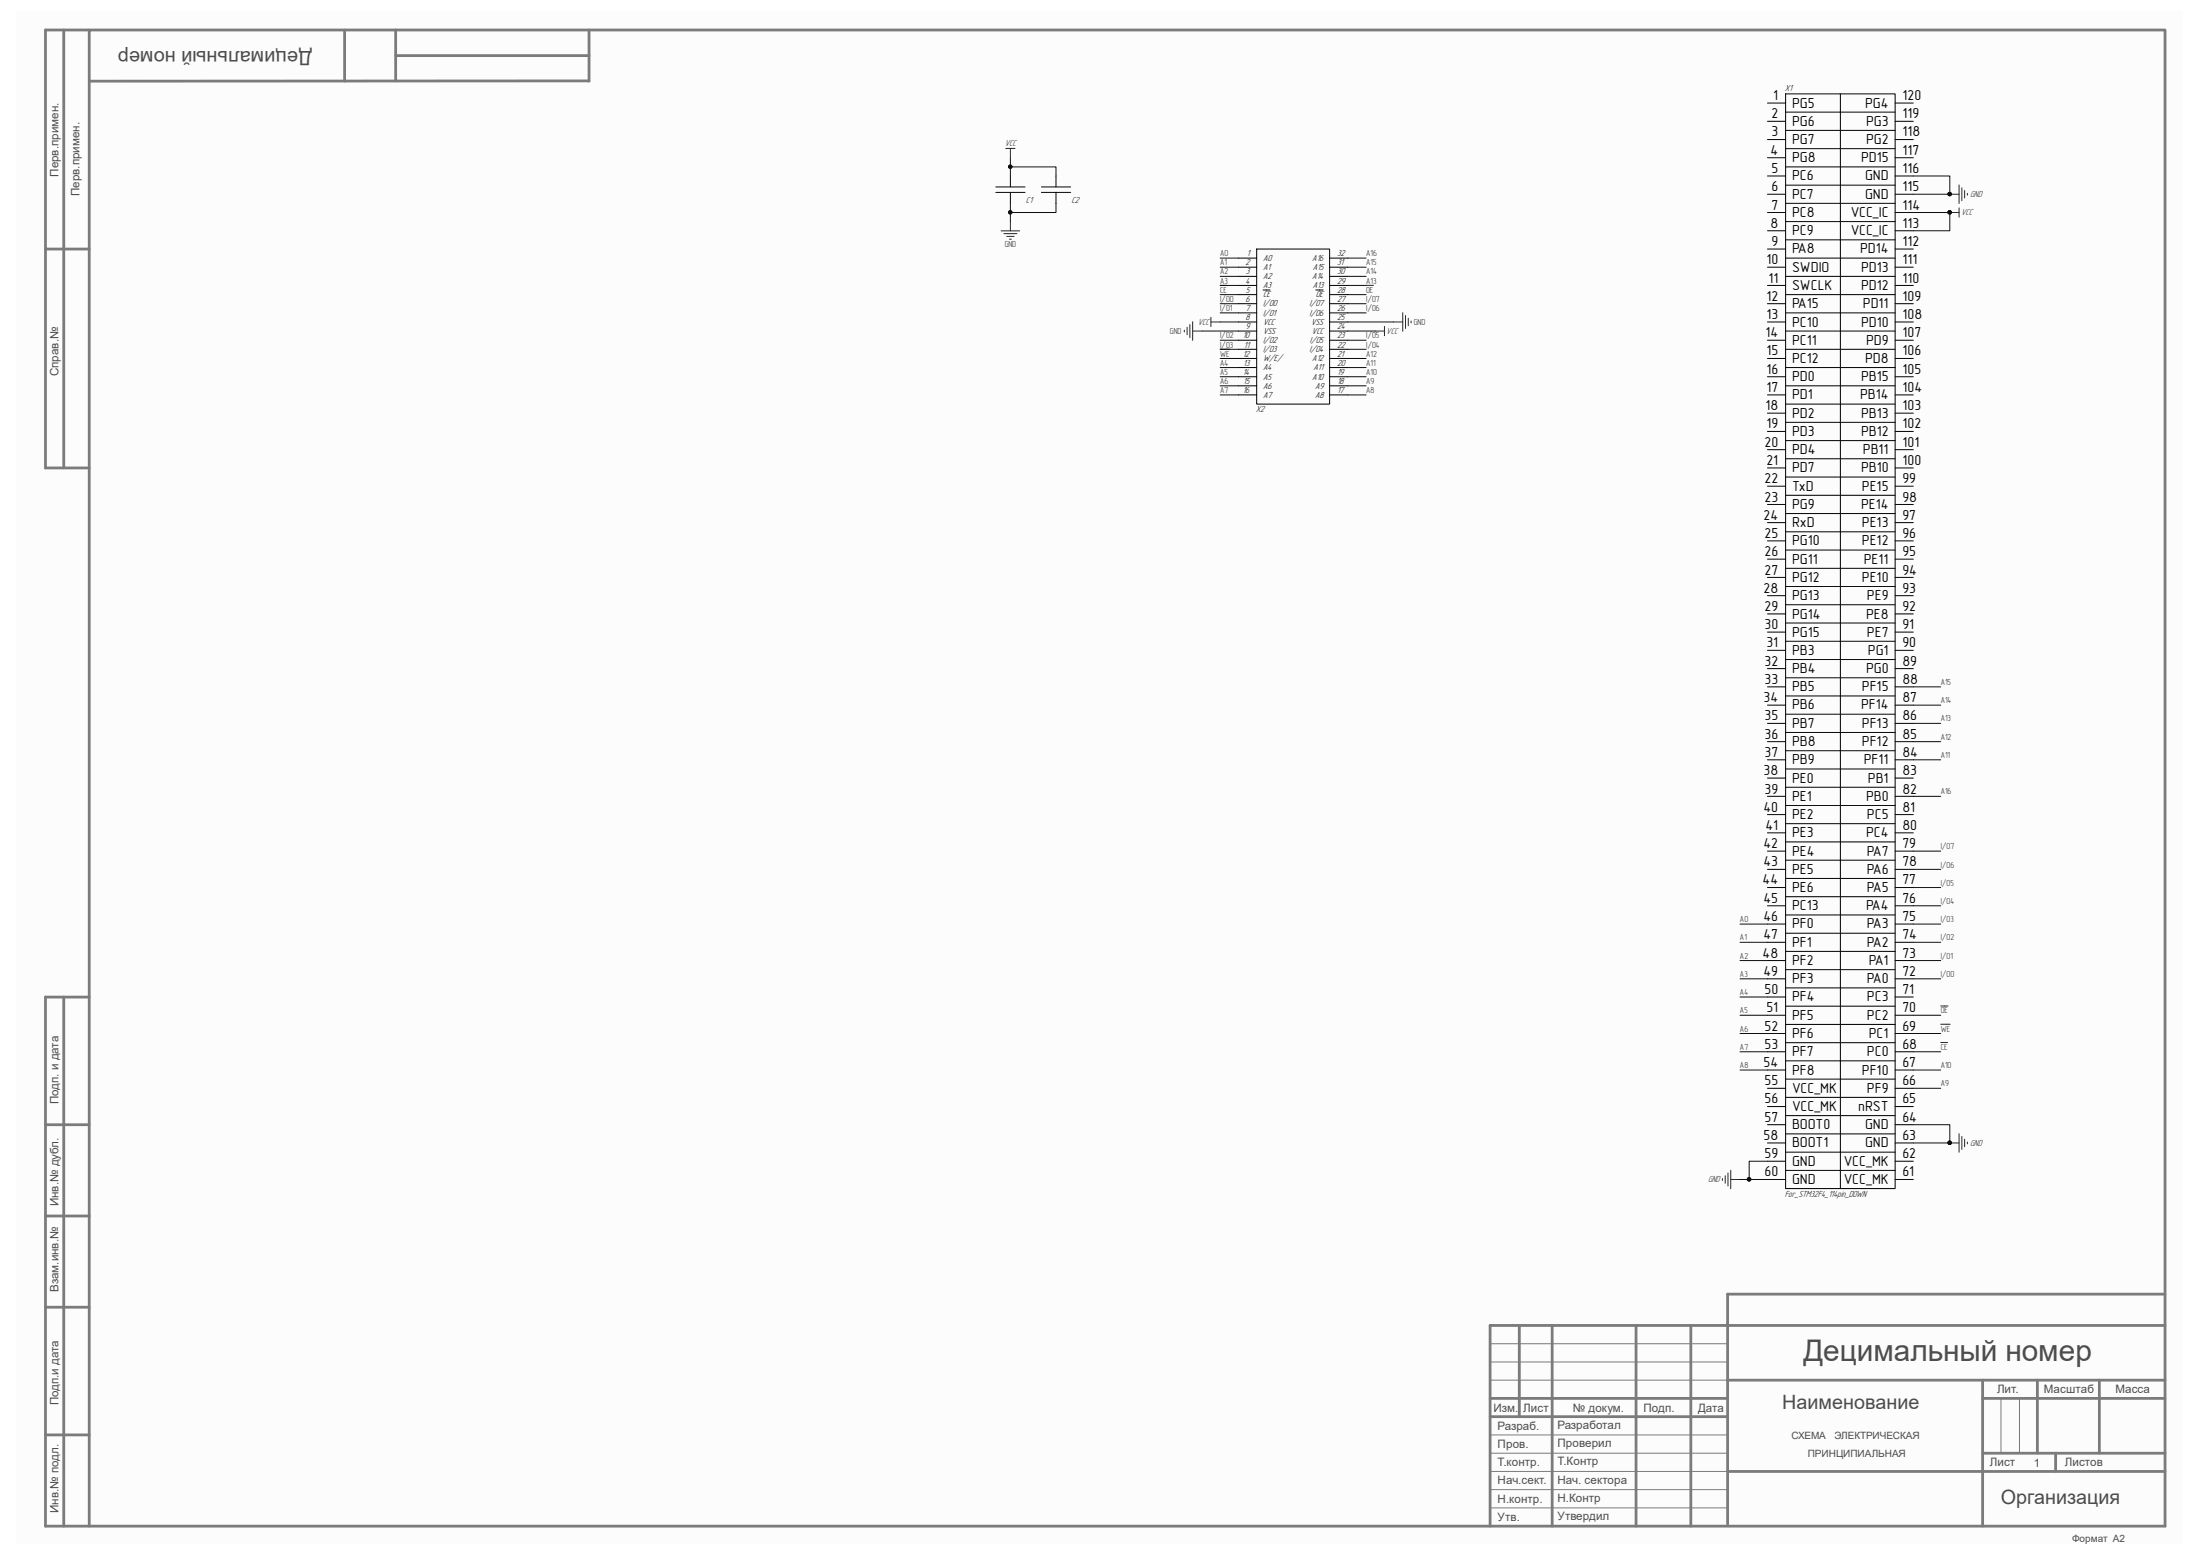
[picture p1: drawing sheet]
<svg xmlns="http://www.w3.org/2000/svg" width="297mm" height="210mm" viewBox="0 0 297 210" stroke-linecap="round" stroke-linejoin="round" font-family="sans-serif">
<path d="M2.2 1.6h292.5v206.8h-292.5z" fill="#fcfcfc"/>
<g fill="none" stroke="#7b7b7b" stroke-width=".38">
<path d="M8.6 4.1v59.1M12 4.1h-5.9v59.1h5.9M46.5 4.1v6.9M53.4 4v6.9M53.4 7.5h26.1M79.5 10.9l-67.5 .1M79.5 4.1v6.9M6.1 33.6h5.9M8.6 134.6v71.4M12 134.6h-5.9v71.4h286.2v-201.9h-280.3v201.9M6.1 151.8h5.9M6.1 176.4h5.9"/>
<path d="M6.1 164.1h5.9M205.1 178.9v12.3M209.6 178.9v27.1M220.9 178.9v27.1M228.3 178.9v27.1M292.3 174.7h-59.1v31M292.3 178.9h-91.1v27.1M6.1 193.7h5.9M201.2 191.2h32M201.2 188.7h32M233.2 198.6h59.1M233.2 186.3h59.1"/>
<path d="M267.7 186.3v19.7M267.7 188.7h24.6M267.7 196.1h24.6M275.1 186.3v9.8M277.5 196.1v2.5M283.4 186.3v9.8"/>
</g>
<path d="M201.2 196.1h32M201.2 198.6h32M201.2 193.7h32M201.2 186.3h32M201.2 181.4h32M201.2 183.8h32M270.1 188.7v7.4M272.6 188.7v7.4M201.2 203.5h32M201.2 201.1h32" fill="none" stroke="#7b7b7b" stroke-width=".14"/>
<g fill="none" stroke="#000" stroke-width=".14">
<path d="M238.6 13.9h2.5M238.6 16.4h2.5M238.6 18.8h2.5M241.1 12.7h14.8v147.7h-14.8zM241.1 15.1h14.8M241.1 17.6h14.8M248.5 12.7v147.7M255.9 13.9h2.4M255.9 16.4h2.4M255.9 18.8h2.4M134.4 26h4M134.4 25.2h4"/>
<path d="M136.4 23.8v1.4M136.4 26v1.4M140.6 26h3.9M140.6 25.2h3.9M142.6 23.8v1.4M142.6 26v1.4M167.2 36.1h2.5M167.2 38.5h2.5M167.2 34.8h2.5M167.2 37.3h2.5M167.2 39.8h2.5M169.7 33.6h9.8v20.9h-9.8z"/>
<path d="M170.5 39.1h1M177.6 39.1h1M179.5 36.1h2.5M179.5 38.5h2.5M179.5 34.8h2.5M179.5 37.3h2.5M179.5 39.8h2.5M238.6 21.3h2.5M238.6 23.8h2.5M238.6 26.2h2.5M238.6 28.7h2.5M238.6 31.1h2.5"/>
<path d="M238.6 33.6h2.5M238.6 36.1h2.5M238.6 38.5h2.5M241.1 20.1h14.8M241.1 22.5h14.8M241.1 25h14.8M241.1 27.4h14.8M241.1 29.9h14.8M241.1 32.4h14.8M241.1 34.8h14.8M241.1 37.3h14.8M241.1 39.8h14.8"/>
<path d="M255.9 21.3h2.4M255.9 23.8h2.4M255.9 26.2h2.4M255.9 28.7h2.4M255.9 31.1h2.4M255.9 33.6h2.4M255.9 36.1h2.4M255.9 38.5h2.4M167.2 41h2.5M167.2 43.5h2.5M167.2 45.9h2.5M167.2 48.4h2.5"/>
<path d="M167.2 50.9h2.5M167.2 53.3h2.5M167.2 42.2h2.5M167.2 44.7h2.5M167.2 47.1h2.5M167.2 49.6h2.5M167.2 52.1h2.5M179.5 41h2.5M179.5 43.5h2.5M179.5 45.9h2.5M179.5 48.4h2.5M179.5 50.9h2.5"/>
<path d="M179.5 53.3h2.5M179.5 42.2h2.5M179.5 44.7h2.5M179.5 47.1h2.5M179.5 49.6h2.5M179.5 52.1h2.5M238.6 41h2.5M238.6 43.5h2.5M238.6 45.9h2.5M238.6 48.4h2.5M238.6 50.9h2.5M238.6 53.3h2.5"/>
<path d="M238.6 55.8h2.5M238.6 58.2h2.5M241.1 42.2h14.8M241.1 44.7h14.8M241.1 47.1h14.8M241.1 49.6h14.8M241.1 52.1h14.8M241.1 54.5h14.8M241.1 57h14.8M241.1 59.5h14.8M255.9 41h2.4M255.9 43.5h2.4"/>
<path d="M255.9 45.9h2.4M255.9 48.4h2.4M255.9 50.9h2.4M255.9 53.3h2.4M255.9 55.8h2.4M255.9 58.2h2.4M238.6 60.7h2.5M238.6 63.2h2.5M238.6 65.6h2.5M238.6 68.1h2.5M238.6 70.5h2.5M238.6 73h2.5"/>
<path d="M238.6 75.5h2.5M238.6 77.9h2.5M241.1 61.9h14.8M241.1 64.4h14.8M241.1 66.8h14.8M241.1 69.3h14.8M241.1 71.8h14.8M241.1 74.2h14.8M241.1 76.7h14.8M241.1 79.2h14.8M255.9 60.7h2.4M255.9 63.2h2.4"/>
<path d="M255.9 65.6h2.4M255.9 68.1h2.4M255.9 70.5h2.4M255.9 73h2.4M255.9 75.5h2.4M255.9 77.9h2.4M238.6 80.4h2.5M238.6 82.9h2.5M238.6 85.3h2.5M238.6 87.8h2.5M238.6 90.2h2.5M238.6 92.7h2.5"/>
<path d="M238.6 95.2h2.5M238.6 97.6h2.5M241.1 81.6h14.8M241.1 84.1h14.8M241.1 86.6h14.8M241.1 89h14.8M241.1 91.5h14.8M241.1 93.9h14.8M241.1 96.4h14.8M241.1 98.9h14.8M255.9 80.4h2.4M255.9 82.9h2.4"/>
<path d="M255.9 85.3h2.4M255.9 87.8h2.4M255.9 90.2h2.4M255.9 92.7h2.4M255.9 95.2h2.4M255.9 97.6h2.4M238.6 100.1h2.5M238.6 102.6h2.5M238.6 105h2.5M238.6 107.5h2.5M238.6 109.9h2.5M238.6 112.4h2.5"/>
<path d="M238.6 114.9h2.5M238.6 117.3h2.5M238.6 119.8h2.5M241.1 101.3h14.8M241.1 103.8h14.8M241.1 106.3h14.8M241.1 108.7h14.8M241.1 111.2h14.8M241.1 113.6h14.8M241.1 116.1h14.8M241.1 118.6h14.8M255.9 100.1h2.4"/>
<path d="M255.9 102.6h2.4M255.9 105h2.4M255.9 107.5h2.4M255.9 109.9h2.4M255.9 112.4h2.4M255.9 114.9h2.4M255.9 117.3h2.4M255.9 119.8h2.4M238.6 122.3h2.5M238.6 124.7h2.5M238.6 127.2h2.5M238.6 129.6h2.5"/>
<path d="M238.6 132.1h2.5M238.6 134.6h2.5M238.6 137h2.5M238.6 139.5h2.5M241.1 121h14.8M241.1 123.5h14.8M241.1 126h14.8M241.1 128.4h14.8M241.1 130.9h14.8M241.1 133.3h14.8M241.1 135.8h14.8M241.1 138.3h14.8"/>
<path d="M255.9 122.3h2.4M255.9 124.7h2.4M255.9 127.2h2.4M255.9 129.6h2.4M255.9 132.1h2.4M255.9 134.6h2.4M255.9 137h2.4M255.9 139.5h2.4M238.6 142h2.5M238.6 144.4h2.5M238.6 146.9h2.5M238.6 149.4h2.5"/>
<path d="M238.6 151.8h2.5M238.6 154.3h2.5M238.6 156.7h2.5M238.6 159.2h2.5M241.1 140.7h14.8M241.1 143.2h14.8M241.1 145.7h14.8M241.1 148.1h14.8M241.1 150.6h14.8M241.1 153h14.8M241.1 155.5h14.8M241.1 158h14.8"/>
<path d="M255.9 142h2.4M255.9 144.4h2.4M255.9 146.9h2.4M255.9 149.4h2.4M255.9 151.8h2.4M255.9 154.3h2.4M255.9 156.7h2.4M255.9 159.2h2.4"/>
</g>
<g fill="none" stroke="#262626" stroke-width=".14">
<path d="M135.2 31.2h2.5M135.5 31.5h1.8M135.8 20h1.2M135.9 31.9h1M136.3 32.3h.2M136.4 20v1.3M136.4 29.9v1.3M164.7 38.5h1M184.4 38.5h1M263.2 28.7h1.3M263.2 26.2h1.3M264.5 25v2.5"/>
<path d="M264.5 28.1v1.2M264.9 25.3v1.8M265.2 25.7v1M265.6 26.1v.2M159.9 44.6v.2M160.3 44.2v1M160.6 43.8v1.8M161 44.7h1.3M161 43.4v2.5M163.5 42.8v1.3M163.5 43.5h1.2M164.7 47.1h1.3"/>
<path d="M185.7 44.7h1.2M186.9 44.1v1.2M188.1 43.5h1.3M189.4 42.2v2.5M189.8 42.6v1.7M190.1 43v1M190.5 43.3v.3M262 138.2h1.3M262 135.8h1M232.5 159.1v.2M232.9 158.7v1M233.3 158.3v1.8"/>
<path d="M233.7 157.9v2.5M233.7 159.2h1.2M262 140.7h.9M263.2 154.3h1.3M264.5 153v2.5M264.9 153.4v1.7M265.2 153.8v1M265.6 154.1v.3"/>
</g>
<g fill="#0e0e0e" stroke="#0e0e0e" stroke-width=".14">
<circle cx="263.2" cy="28.7" r=".23"/>
<circle cx="263.2" cy="26.2" r=".23"/>
<circle cx="263.2" cy="154.2" r=".23"/>
<circle cx="236.1" cy="159.2" r=".23"/>
<circle cx="136.4" cy="28.7" r=".23"/>
<circle cx="136.4" cy="22.5" r=".23"/>
</g>
<g fill="none" stroke="#0e0e0e" stroke-width=".14">
<path d="M136.4 27.4v1.3h6.2v-1.3M136.4 21.3v1.2h6.2v1.3M136.4 22.5v1.3M136.4 28.7v1.2M164.7 34.8h2.5M164.7 36.1h2.5M164.7 37.3h2.5M164.7 38.5h2.5M164.7 39.8h2.5M182 34.8h2.4M182 36.1h2.4M182 37.3h2.4"/>
<path d="M182 38.5h2.4M182 39.8h2.4M258.3 23.8h4.9v2.4h-4.9M258.3 28.7h4.9v2.4h-4.9M162.3 44.7h4.9M164.7 43.5h2.5M164.7 41h2.5M164.7 42.2h2.5M164.7 45.9h2.5M164.7 47.1h2.5M164.7 48.4h2.5M164.7 49.6h2.5"/>
<path d="M164.7 50.9h2.5M164.7 52.1h2.5M164.7 53.3h2.5M182 43.5h6.1M182 44.7h3.7M182 41h2.4M182 42.2h2.4M182 45.9h2.4M182 47.1h2.4M182 48.4h2.4M182 49.6h2.4M182 50.9h2.4"/>
<path d="M182 52.1h2.4M182 53.3h2.4M258.3 97.6h3.7M258.3 95.2h3.7M258.3 92.7h3.7M258.3 102.6h3.7M258.3 100.1h3.7M258.3 119.8h3.7M258.3 117.3h3.7M258.3 114.9h3.7M258.3 107.5h3.7M234.9 124.7h3.7"/>
<path d="M234.9 127.2h3.7M234.9 129.6h3.7M234.9 132.1h3.7M234.9 134.6h3.7M234.9 137h3.7M234.9 139.5h3.7M258.3 124.7h3.7M258.3 127.2h3.7M258.3 129.6h3.7M258.3 132.1h3.7M258.3 137h3.7M258.3 139.5h3.7"/>
<path d="M258.3 122.3h3.7M234.9 159.2h3.7M234.9 142h3.7M234.9 144.4h3.7M238.6 156.7h-2.5v2.5M258.3 151.8h4.9v2.5h-4.9M258.3 142h3.7M258.3 144.4h3.7M258.3 146.9h3.7"/>
</g>
<text font-size="4" fill="#4c4c4c" x="243.5" y="183.7">Децимальный номер</text>
<g font-size="2.7" fill="#4c4c4c">
<text x="42.1" y="6.9" transform="rotate(-180 42.1 6.9)">Децимальный номер</text>
<text x="240.6" y="190.2">Наименование</text>
<text x="270.1" y="202.9">Организация</text>
</g>
<g font-size="1.9">
<text x="239.1" y="16">2</text>
<text x="239.4" y="13.5">1</text>
<text x="241.9" y="14.5">PG5</text>
<text x="241.9" y="17">PG6</text>
<text x="251.8" y="14.5">PG4</text>
<text x="251.9" y="17">PG3</text>
<text x="256.8" y="16">119</text>
<text x="256.8" y="13.5">120</text>
<text x="239" y="20.9">4</text>
<text x="239.1" y="18.4">3</text>
<text x="239.1" y="23.4">5</text>
<text x="241.9" y="19.4">PG7</text>
<text x="241.9" y="21.9">PG8</text>
<text x="251.2" y="21.9">PD15</text>
<text x="251.9" y="19.4">PG2</text>
<text x="256.8" y="23.4">116</text>
<text x="256.8" y="20.9">117</text>
<text x="256.8" y="18.4">118</text>
<text x="239.1" y="25.8">6</text>
<text x="239.1" y="28.3">7</text>
<text x="241.9" y="24.3">PC6</text>
<text x="241.9" y="26.8">PC7</text>
<text x="241.9" y="29.3">PC8</text>
<text x="249.9" y="29.3">VCC_IC</text>
<text x="251.8" y="26.8">GND</text>
<text x="251.8" y="24.3">GND</text>
<text x="256.8" y="28.3">114</text>
<text x="256.8" y="25.8">115</text>
<text x="238.5" y="35.7">10</text>
<text x="239" y="30.7">8</text>
<text x="239.1" y="33.2">9</text>
<text x="241.9" y="31.8">PC9</text>
<text x="241.9" y="34.2">PA8</text>
<text x="249.9" y="31.8">VCC_IC</text>
<text x="251.1" y="34.2">PD14</text>
<text x="256.8" y="35.7">111</text>
<text x="256.8" y="33.2">112</text>
<text x="256.8" y="30.7">113</text>
<text x="238.5" y="40.6">12</text>
<text x="238.8" y="38.1">11</text>
<text x="241.9" y="36.7">SWDIO</text>
<text x="241.9" y="39.1">SWCLK</text>
<text x="241.9" y="41.6">PA15</text>
<text x="251.2" y="39.1">PD12</text>
<text x="251.2" y="36.7">PD13</text>
<text x="251.5" y="41.6">PD11</text>
<text x="256.8" y="40.6">109</text>
<text x="256.8" y="38.1">110</text>
<text x="238.3" y="45.5">14</text>
<text x="238.5" y="43.1">13</text>
<text x="238.5" y="48">15</text>
<text x="241.9" y="44.1">PC10</text>
<text x="241.9" y="46.5">PC11</text>
<text x="251.2" y="44.1">PD10</text>
<text x="251.9" y="46.5">PD9</text>
<text x="256.8" y="48">106</text>
<text x="256.8" y="45.5">107</text>
<text x="256.8" y="43.1">108</text>
<text x="238.5" y="50.5">16</text>
<text x="238.5" y="52.9">17</text>
<text x="241.9" y="49">PC12</text>
<text x="241.9" y="51.4">PD0</text>
<text x="241.9" y="53.9">PD1</text>
<text x="251.1" y="53.9">PB14</text>
<text x="251.2" y="51.4">PB15</text>
<text x="251.8" y="49">PD8</text>
<text x="256.8" y="52.9">104</text>
<text x="256.8" y="50.5">105</text>
<text x="238.3" y="55.4">18</text>
<text x="238.5" y="57.8">19</text>
<text x="241.9" y="56.4">PD2</text>
<text x="241.9" y="58.8">PD3</text>
<text x="251.2" y="58.8">PB12</text>
<text x="251.2" y="56.4">PB13</text>
<text x="256.8" y="57.8">102</text>
<text x="256.8" y="55.4">103</text>
<text x="238.2" y="60.3">20</text>
<text x="238.2" y="65.2">22</text>
<text x="238.5" y="62.7">21</text>
<text x="241.9" y="61.3">PD4</text>
<text x="241.9" y="63.8">PD7</text>
<text x="251.2" y="63.8">PB10</text>
<text x="251.5" y="61.3">PB11</text>
<text x="256.8" y="65.2">99</text>
<text x="256.8" y="62.7">100</text>
<text x="256.8" y="60.3">101</text>
<text x="238.1" y="70.1">24</text>
<text x="238.2" y="67.7">23</text>
<text x="241.9" y="66.2">TxD</text>
<text x="241.9" y="68.7">PG9</text>
<text x="241.9" y="71.2">RxD</text>
<text x="251.2" y="68.7">PE14</text>
<text x="251.4" y="71.2">PE13</text>
<text x="251.4" y="66.2">PE15</text>
<text x="256.8" y="70.1">97</text>
<text x="256.8" y="67.7">98</text>
<text x="238.2" y="72.6">25</text>
<text x="238.2" y="75.1">26</text>
<text x="238.2" y="77.6">27</text>
<text x="241.9" y="73.6">PG10</text>
<text x="241.9" y="76.1">PG11</text>
<text x="251.4" y="73.6">PE12</text>
<text x="251.6" y="76.1">PE11</text>
<text x="256.8" y="77.6">94</text>
<text x="256.8" y="75.1">95</text>
<text x="256.8" y="72.6">96</text>
<text x="238.1" y="80">28</text>
<text x="238.2" y="82.5">29</text>
<text x="241.9" y="78.5">PG12</text>
<text x="241.9" y="81">PG13</text>
<text x="241.9" y="83.5">PG14</text>
<text x="251.4" y="78.5">PE10</text>
<text x="251.9" y="83.5">PE8</text>
<text x="252.1" y="81">PE9</text>
<text x="256.8" y="82.5">92</text>
<text x="256.8" y="80">93</text>
<text x="238.2" y="84.9">30</text>
<text x="238.2" y="89.8">32</text>
<text x="238.5" y="87.4">31</text>
<text x="241.9" y="85.9">PG15</text>
<text x="241.9" y="88.4">PB3</text>
<text x="252.1" y="85.9">PE7</text>
<text x="252.2" y="88.4">PG1</text>
<text x="256.8" y="89.8">89</text>
<text x="256.8" y="87.4">90</text>
<text x="256.8" y="84.9">91</text>
<text x="238.1" y="94.8">34</text>
<text x="238.2" y="92.3">33</text>
<text x="241.9" y="90.8">PB4</text>
<text x="241.9" y="93.3">PB5</text>
<text x="241.9" y="95.8">PB6</text>
<text x="251.2" y="95.8">PF14</text>
<text x="251.4" y="93.3">PF15</text>
<text x="251.9" y="90.8">PG0</text>
<text x="256.8" y="94.8">87</text>
<text x="256.8" y="92.3">88</text>
<text x="238.2" y="97.2">35</text>
<text x="238.2" y="99.7">36</text>
<text x="241.9" y="98.3">PB7</text>
<text x="241.9" y="100.7">PB8</text>
<text x="251.4" y="100.7">PF12</text>
<text x="251.4" y="98.3">PF13</text>
<text x="256.8" y="99.7">85</text>
<text x="256.8" y="97.2">86</text>
<text x="238.1" y="104.6">38</text>
<text x="238.2" y="102.2">37</text>
<text x="238.2" y="107.1">39</text>
<text x="241.9" y="103.2">PB9</text>
<text x="241.9" y="105.6">PE0</text>
<text x="251.6" y="103.2">PF11</text>
<text x="252.2" y="105.6">PB1</text>
<text x="256.8" y="107.1">82</text>
<text x="256.8" y="104.6">83</text>
<text x="256.8" y="102.2">84</text>
<text x="238.1" y="109.6">40</text>
<text x="238.3" y="112">41</text>
<text x="241.9" y="108.1">PE1</text>
<text x="241.9" y="110.5">PE2</text>
<text x="241.9" y="113">PE3</text>
<text x="251.9" y="113">PC4</text>
<text x="251.9" y="108.1">PB0</text>
<text x="252.1" y="110.5">PC5</text>
<text x="256.8" y="112">80</text>
<text x="256.8" y="109.6">81</text>
<text x="238" y="119.4">44</text>
<text x="238.1" y="114.5">42</text>
<text x="238.1" y="116.9">43</text>
<text x="241.9" y="115.5">PE4</text>
<text x="241.9" y="117.9">PE5</text>
<text x="252.1" y="117.9">PA6</text>
<text x="252.1" y="115.5">PA7</text>
<text x="256.8" y="119.4">77</text>
<text x="256.8" y="116.9">78</text>
<text x="256.8" y="114.5">79</text>
<text x="238.1" y="121.9">45</text>
<text x="238.1" y="124.3">46</text>
<text x="241.9" y="120.4">PE6</text>
<text x="241.9" y="122.9">PC13</text>
<text x="241.9" y="125.3">PF0</text>
<text x="251.9" y="122.9">PA4</text>
<text x="252.1" y="125.3">PA3</text>
<text x="252.1" y="120.4">PA5</text>
<text x="256.8" y="124.3">75</text>
<text x="256.8" y="121.9">76</text>
<text x="238" y="129.2">48</text>
<text x="238.1" y="126.8">47</text>
<text x="238.1" y="131.7">49</text>
<text x="241.9" y="127.8">PF1</text>
<text x="241.9" y="130.3">PF2</text>
<text x="252.1" y="127.8">PA2</text>
<text x="252.3" y="130.3">PA1</text>
<text x="256.8" y="131.7">72</text>
<text x="256.8" y="129.2">73</text>
<text x="256.8" y="126.8">74</text>
<text x="238.2" y="134.2">50</text>
<text x="238.5" y="136.7">51</text>
<text x="241.9" y="132.7">PF3</text>
<text x="241.9" y="135.2">PF4</text>
<text x="241.9" y="137.6">PF5</text>
<text x="252.1" y="137.6">PC2</text>
<text x="252.1" y="135.2">PC3</text>
<text x="252.1" y="132.7">PA0</text>
<text x="256.8" y="136.7">70</text>
<text x="256.8" y="134.2">71</text>
<text x="238.2" y="139.1">52</text>
<text x="238.2" y="141.6">53</text>
<text x="241.9" y="140.1">PF6</text>
<text x="241.9" y="142.6">PF7</text>
<text x="252.1" y="142.6">PC0</text>
<text x="252.3" y="140.1">PC1</text>
<text x="256.8" y="141.6">68</text>
<text x="256.8" y="139.1">69</text>
<text x="238.1" y="144">54</text>
<text x="238.2" y="146.5">55</text>
<text x="238.2" y="148.9">56</text>
<text x="241.9" y="145">PF8</text>
<text x="241.9" y="147.5">VCC_MK</text>
<text x="241.9" y="149.9">VCC_MK</text>
<text x="250.9" y="149.9">nRST</text>
<text x="251.4" y="145">PF10</text>
<text x="252.1" y="147.5">PF9</text>
<text x="256.8" y="148.9">65</text>
<text x="256.8" y="146.5">66</text>
<text x="256.8" y="144">67</text>
<text x="238.1" y="153.9">58</text>
<text x="238.2" y="151.4">57</text>
<text x="241.9" y="152.4">BOOT0</text>
<text x="241.9" y="154.9">BOOT1</text>
<text x="251.8" y="154.9">GND</text>
<text x="251.8" y="152.4">GND</text>
<text x="256.8" y="153.9">63</text>
<text x="256.8" y="151.4">64</text>
<text x="238.2" y="156.3">59</text>
<text x="238.2" y="158.8">60</text>
<text x="241.9" y="157.4">GND</text>
<text x="241.9" y="159.8">GND</text>
<text x="248.9" y="159.8">VCC_MK</text>
<text x="248.9" y="157.4">VCC_MK</text>
<text x="256.8" y="158.8">61</text>
<text x="256.8" y="156.3">62</text>
</g>
<g font-size="1.6" fill="#4c4c4c">
<text x="7.9" y="23.8" transform="rotate(-90 7.9 23.8)">Перв.примен.</text>
<text x="10.8" y="26.5" transform="rotate(-90 10.8 26.5)">Перв.примен.</text>
<text x="7.9" y="50.8" transform="rotate(-90 7.9 50.8)">Справ.№</text>
<text x="7.9" y="149.1" transform="rotate(-90 7.9 149.1)">Подп. и дата</text>
<text x="7.9" y="162.8" transform="rotate(-90 7.9 162.8)">Инв.№ дубл.</text>
<text x="7.9" y="174.4" transform="rotate(-90 7.9 174.4)">Взам.инв.№</text>
<text x="7.9" y="189.7" transform="rotate(-90 7.9 189.7)">Подп.и дата</text>
<text x="201.6" y="190.5">Изм.</text>
<text x="205.7" y="190.5">Лист</text>
<text x="212.3" y="190.5">№ докум.</text>
<text x="221.9" y="190.5">Подп.</text>
<text x="229.2" y="190.5">Дата</text>
<text x="269.6" y="188">Лит.</text>
<text x="275.9" y="188">Масштаб</text>
<text x="285.6" y="188">Масса</text>
<text x="202.2" y="197.9">Т.контр.</text>
<text x="202.2" y="193">Разраб.</text>
<text x="202.2" y="195.5">Пров.</text>
<text x="210.3" y="192.8">Разработал</text>
<text x="210.3" y="195.3">Проверил</text>
<text x="210.3" y="197.8">Т.Контр</text>
<text x="268.6" y="197.9">Лист</text>
<text x="278.8" y="197.9">Листов</text>
<text x="202.2" y="202.8">Н.контр.</text>
<text x="202.2" y="200.4">Нач.сект.</text>
<text x="210.3" y="202.7">Н.Контр</text>
<text x="210.3" y="200.2">Нач. сектора</text>
<text x="274.6" y="198">1</text>
<text x="7.9" y="204.2" transform="rotate(-90 7.9 204.2)">Инв.№ подл.</text>
<text x="202.2" y="205.3">Утв.</text>
<text x="210.3" y="205.1">Утвердил</text>
</g>
<g font-size="1.4" fill="#4c4c4c">
<text x="241.9" y="194.2">СХЕМА</text>
<text x="244.1" y="196.7">ПРИНЦИПИАЛЬНАЯ</text>
<text x="247.7" y="194.2">ЭЛЕКТРИЧЕСКАЯ</text>
<text x="279.7" y="208.2">Формат A2</text>
</g>
<g font-size="1.3" fill="#0e0e0e">
<text x="241" y="12.3">X1</text>
<text x="138.5" y="27.3">C1</text>
<text x="144.7" y="27.3">C2</text>
<text x="169.5" y="55.7">X2</text>
<text x="241" y="161.5">For_STM32F4_114pin_DOWN</text>
</g>
<g font-size="1.3" fill="#262626">
<text x="135.6" y="19.8">VCC</text>
<text x="264.8" y="29">VCC</text>
<text x="266" y="26.6">GND</text>
<text x="161.7" y="43.8">VCC</text>
<text x="187.2" y="45">VCC</text>
<text x="266" y="154.6">GND</text>
<text x="230.6" y="159.6">GND</text>
</g>
<g font-size="1.3">
<text x="168.1" y="35.8">2</text>
<text x="168.3" y="34.6">1</text>
<text x="170.5" y="35.2">A0</text>
<text x="177.2" y="35.2">A16</text>
<text x="180.5" y="35.8">31</text>
<text x="180.5" y="34.6">32</text>
<text x="168.1" y="38.3">4</text>
<text x="168.1" y="40.7">6</text>
<text x="168.1" y="42">7</text>
<text x="168.2" y="37">3</text>
<text x="168.2" y="39.5">5</text>
<text x="170.5" y="36.4">A1</text>
<text x="170.5" y="37.7">A2</text>
<text x="170.5" y="38.9">A3</text>
<text x="170.5" y="40.1">CE</text>
<text x="170.5" y="41.4">I/O0</text>
<text x="176.8" y="41.4">I/O7</text>
<text x="177.2" y="37.7">A14</text>
<text x="177.2" y="38.9">A13</text>
<text x="177.2" y="36.4">A15</text>
<text x="177.6" y="40.1">OE</text>
<text x="180.5" y="42">26</text>
<text x="180.5" y="40.7">27</text>
<text x="180.5" y="39.5">28</text>
<text x="180.5" y="38.3">29</text>
<text x="180.5" y="37">30</text>
<text x="167.8" y="45.7">10</text>
<text x="167.9" y="46.9">11</text>
<text x="168.1" y="43.2">8</text>
<text x="168.1" y="44.4">9</text>
<text x="170.5" y="42.6">I/O1</text>
<text x="170.5" y="43.8">VCC</text>
<text x="170.5" y="45">VSS</text>
<text x="170.5" y="46.3">I/O2</text>
<text x="170.5" y="47.5">I/O3</text>
<text x="176.8" y="47.5">I/O4</text>
<text x="176.8" y="42.6">I/O6</text>
<text x="176.8" y="46.3">I/O5</text>
<text x="177" y="43.8">VSS</text>
<text x="177.1" y="45">VCC</text>
<text x="180.5" y="46.9">22</text>
<text x="180.5" y="45.7">23</text>
<text x="180.5" y="44.4">24</text>
<text x="180.5" y="43.2">25</text>
<text x="167.8" y="48.1">12</text>
<text x="167.8" y="50.6">14</text>
<text x="167.8" y="53">16</text>
<text x="167.9" y="49.4">13</text>
<text x="167.9" y="51.8">15</text>
<text x="170.5" y="48.7">W/E/</text>
<text x="170.5" y="50">A4</text>
<text x="170.5" y="51.2">A5</text>
<text x="170.5" y="52.5">A6</text>
<text x="170.5" y="53.7">A7</text>
<text x="177.2" y="51.2">A10</text>
<text x="177.2" y="48.7">A12</text>
<text x="177.3" y="50">A11</text>
<text x="177.5" y="53.7">A8</text>
<text x="177.5" y="52.5">A9</text>
<text x="180.5" y="53">17</text>
<text x="180.5" y="51.8">18</text>
<text x="180.5" y="50.6">19</text>
<text x="180.5" y="49.4">20</text>
<text x="180.5" y="48.1">21</text>
</g>
<g font-size="1.2" fill="#262626">
<text x="135.6" y="33.4">GND</text>
<text x="164.7" y="34.6">A0</text>
<text x="164.7" y="35.8">A1</text>
<text x="184.4" y="34.6">A16</text>
<text x="184.4" y="35.8">A15</text>
<text x="164.7" y="37">A2</text>
<text x="164.7" y="38.3">A3</text>
<text x="164.7" y="39.5">CE</text>
<text x="164.7" y="40.7">I/O0</text>
<text x="164.7" y="42">I/O1</text>
<text x="184.4" y="37">A14</text>
<text x="184.4" y="38.3">A13</text>
<text x="184.4" y="39.5">OE</text>
<text x="184.4" y="40.7">I/O7</text>
<text x="184.4" y="42">I/O6</text>
<text x="157.9" y="45">GND</text>
<text x="164.7" y="45.7">I/O2</text>
<text x="164.7" y="46.9">I/O3</text>
<text x="184.4" y="45.7">I/O5</text>
<text x="184.4" y="46.9">I/O4</text>
<text x="190.9" y="43.8">GND</text>
<text x="164.7" y="48.1">WE</text>
<text x="164.7" y="49.4">A4</text>
<text x="164.7" y="50.6">A5</text>
<text x="164.7" y="51.8">A6</text>
<text x="164.7" y="53">A7</text>
<text x="184.4" y="48.1">A12</text>
<text x="184.4" y="49.4">A11</text>
<text x="184.4" y="50.6">A10</text>
<text x="184.4" y="51.8">A9</text>
<text x="184.4" y="53">A8</text>
<text x="262" y="92.5">A15</text>
<text x="262" y="94.9">A14</text>
<text x="262" y="99.8">A12</text>
<text x="262" y="97.4">A13</text>
<text x="262" y="102.3">A11</text>
<text x="262" y="107.2">A16</text>
<text x="262" y="119.5">I/O5</text>
<text x="262" y="117.1">I/O6</text>
<text x="262" y="114.6">I/O7</text>
<text x="234.9" y="124.5">A0</text>
<text x="262" y="124.5">I/O3</text>
<text x="262" y="122">I/O4</text>
<text x="234.9" y="126.9">A1</text>
<text x="234.9" y="129.4">A2</text>
<text x="234.9" y="131.9">A3</text>
<text x="262" y="129.4">I/O1</text>
<text x="262" y="131.9">I/O0</text>
<text x="262" y="126.9">I/O2</text>
<text x="234.9" y="134.3">A4</text>
<text x="234.9" y="136.8">A5</text>
<text x="262" y="136.8">OE</text>
<text x="234.9" y="139.2">A6</text>
<text x="234.9" y="141.7">A7</text>
<text x="262" y="141.7">CE</text>
<text x="262" y="139.2">WE</text>
<text x="234.9" y="144.1">A8</text>
<text x="262" y="146.6">A9</text>
<text x="262" y="144.1">A10</text>
</g>
</svg>
